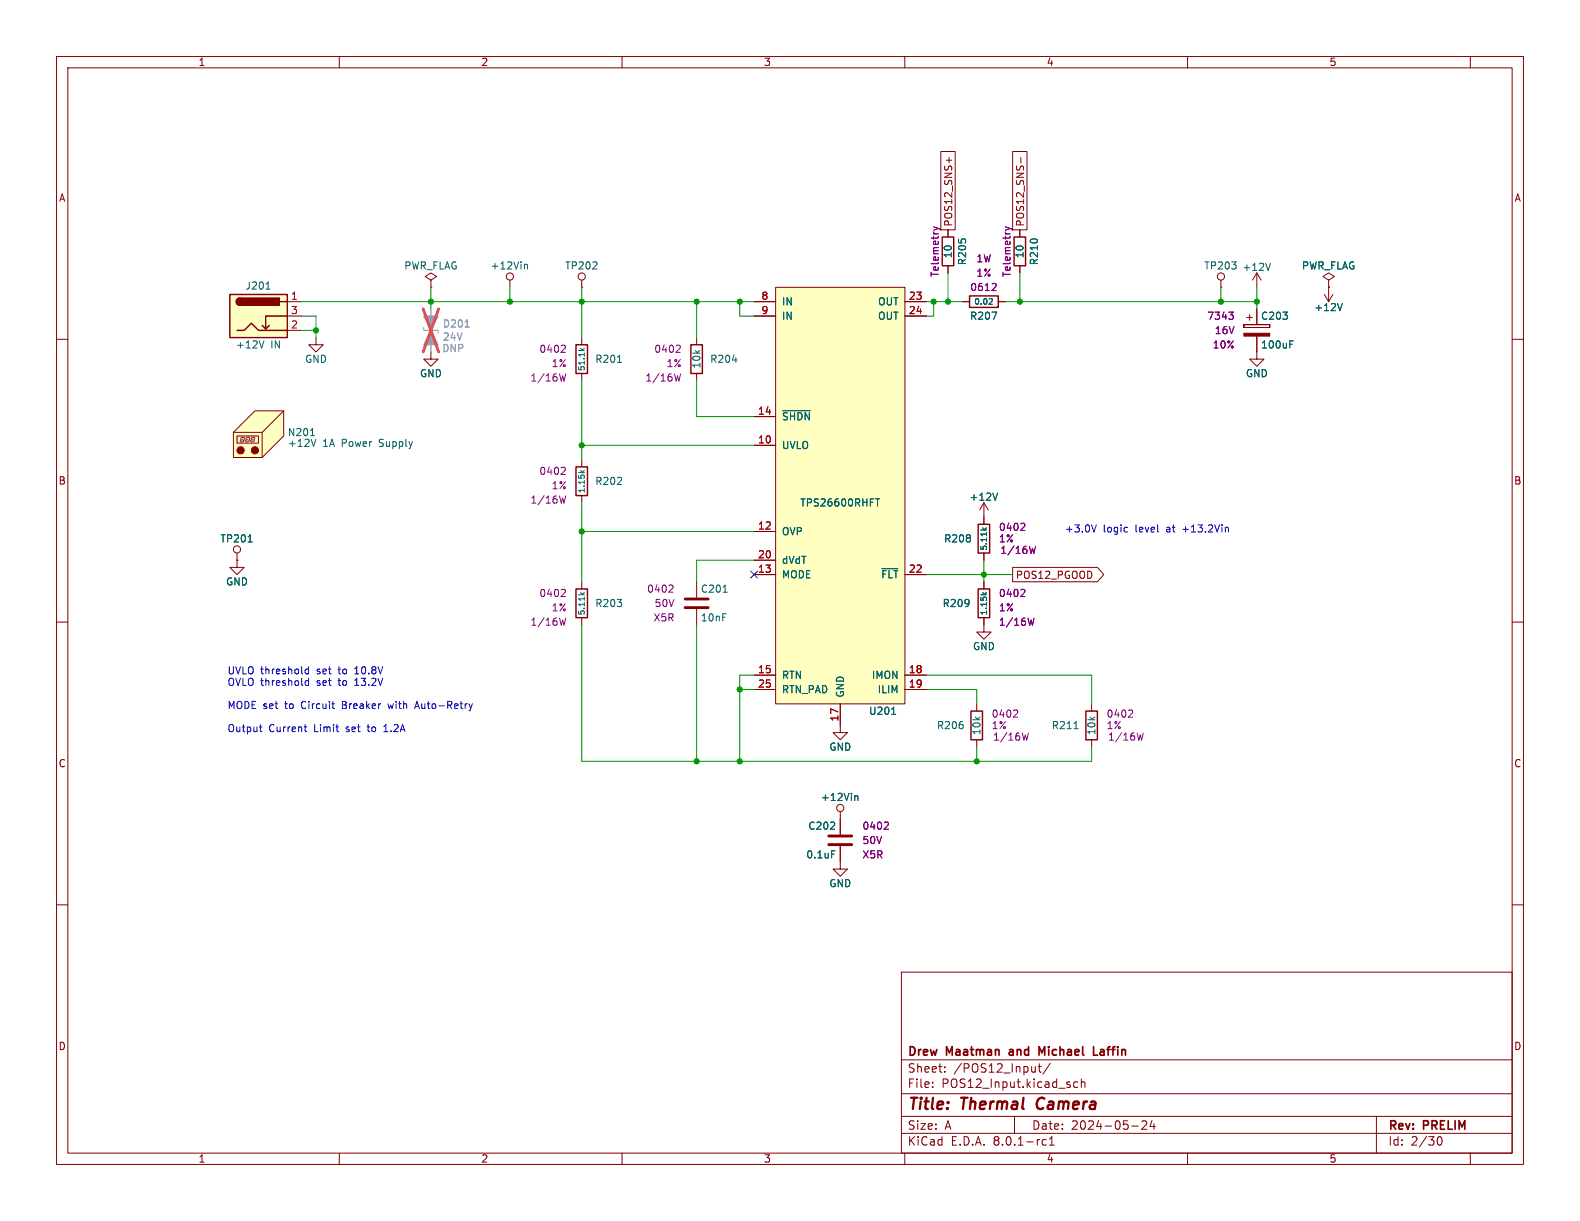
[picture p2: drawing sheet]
<svg xmlns="http://www.w3.org/2000/svg" width="279mm" height="216mm" viewBox="0 0 279 216" stroke-linecap="round" stroke-linejoin="round" font-family="sans-serif">
<g fill="none" stroke="#840000" stroke-width=".18">
<path d="M10 10h259.4v195.9h-259.4zM12 12h255.4v191.9h-255.4zM60 10v2M110 10v2M160 10v2M210 10v2M260 10v2M10 60h2M267.4 60h2M41.9 99.1h.1M41.9 97.8v1.3M102.9 81.3v1.3"/>
<path d="M102.9 87.6v1.3M10 110h2M267.4 110h2M10 160h2M267.4 160h2M159.4 171.9h108v32h-108zM159.4 197.4h108M159.4 193.4h108M159.4 187.4h108M164.9 192.1v.2M164.9 191.4v.1M167.1 189.4v.2"/>
<path d="M167.1 188.7v.1M179.4 197.4v3M183.6 188.6h.5M183.8 188.1v1.3l.3 .2M185.7 188l-1.3 1.9M190.6 191.4l-.5-.1-.2 .3v.4l.1 .2h.6M191.2 191.4l.2-.1 .4 .1 .1 .9M191.2 190.8v1.5M200.1 199.1h1.2M201.9 198.3l.6-.1 .2 .1 .1 .3-.9 1.1h.9M203.7 198.1l-.3 1.1h.9M204.1 198.7v1"/>
<path d="M243.4 197.4v6.5M60 203.9v2M110 203.9v2M159.4 200.4h108M160 203.9v2M185 201.6l-.4-.1-.3 .3v.4l.1 .2h.6M185.6 202.5h.8M185.6 201.4l.4-.4v1.5M210 203.9v2M254.1 201.6l.2-.5 .2-.1a.8 .8 0 0 1 .5 .7 .8 .8 0 0 1-.5 .8l-.2-.2-.2-.4M260 203.9v2"/>
<circle cx="41.9" cy="97.2" r=".63"/>
</g>
<path d="M183.6 194.4a1.27 1.27 0 0 0 0 1.6" fill="none" stroke="#840000" stroke-width=".4"/>
<path d="M178.5 186.1v.4M184.7 185.1l-.5 1-.5-1v1.5M193.4 185.1v1.5h.7M194.7 185.6h-.1M194.7 186a.29 .29 0 0 0-.2 .3 .29 .29 0 0 0 .2 .3" fill="none" stroke="#840000" stroke-width=".3"/>
<path d="M101.9 82.6h2v5h-2z" fill="none" stroke="#840000" stroke-width=".25"/>
<path d="M43.9 95.8h.7M102.7 83.2l.3 .4M103.3 83.2l-.4 .3" fill="none" stroke="#006464" stroke-width=".18"/>
<path d="M99.7 82.6l.3 .3-.1 .3-.7 .7h.8M100 87.7l-.3 1.3-.2-.9-.2 .9" fill="none" stroke="#840084" stroke-width=".18"/>
<path d="M137.2 50.8h22.8v73.7h-22.8z" fill="#ffffc2"/>
<g fill="none" stroke="#840000" stroke-width=".18">
<path d="M133.3 53.3h3.9M133.3 55.9h3.9M137.2 50.8h22.8v73.7h-22.8zM160 53.3h3.8M160 55.9h3.8M133.3 78.7h3.9M133.3 73.7h3.9M133.3 94h3.9M133.3 99.1h3.9M133.3 101.6h3.9M133.3 119.4h3.9M160 101.6h3.8"/>
<path d="M160 119.4h3.8M174 109.2v2.6h1.3l-1.3 1.2-1.3-1.2h1.3M174 102.9v1.2M133.3 121.9h3.9M148.6 124.5v5h1.3l-1.3 1.3-1.3-1.3h1.3M160 121.9h3.8M148.6 149.6v4.1h1.3l-1.3 1.2-1.3-1.2h1.3M148.6 143.5v4.1"/>
<circle cx="148.6" cy="142.9" r=".63"/>
</g>
<path d="M138.4 72.6h4.9M154.8 88.2h.7M155.2 88.2v1.3M155.9 100.6h2.9M173.8 104.8l.4 .4M174.5 104.8l-.4 .3M157.7 126.3h.7M147.1 150.4h.6M151.2 140.7v.8M151.2 140.8l.1-.1 .3 .1 .1 .7" fill="none" stroke="#006464" stroke-width=".18"/>
<path d="M146.6 149.4h4M146.6 147.8h4" fill="none" stroke="#840000" stroke-width=".51"/>
<path d="M181 104.2l.2 .3v.3l-.7 .7h.7M182.9 109.3l-.3 1.3-.3-.9-.2 .9M156.9 145.4l.2 .2-.1 .3-.7 .7h.8" fill="none" stroke="#840084" stroke-width=".18"/>
<path d="M173 104.1h2v5.1h-2z" fill="none" stroke="#840000" stroke-width=".25"/>
<path d="M45.1 72.6h5.1v4.5l-3.8 3.8h-5.1v-4.4z" fill="#ffffc2"/>
<g fill="none" stroke="#840000" stroke-width=".18">
<path d="M76.2 49.5l1-.6-1-.6-1 .6 1 .6v1.3M76.2 50.8h.1M90.2 49.5v1.3M102.9 50.8h.1M102.9 49.5v1.3M102.9 59.7v1.3M123.2 59.7v1.3M167.6 40.6v1.3M167.6 47v1.3M170.2 53.3h1.2M176.5 53.3h1.3M180.3 40.6v1.3"/>
<path d="M180.3 47v1.3M215.9 50.8h.1M215.9 49.5v1.3M220 57.4v.5zM220 57.9h4.5zM220 57.4h4.5zM220.5 56.1h1M221 55.6v1M222.2 59.4v4.1h1.3l-1.3 1.3-1.2-1.3h1.2M222.2 48.3v2.5M222.2 54.6v2.8M222.2 48.3l-.7 1.2"/>
<path d="M222.2 48.3l.8 1.2M224.5 57.4v.5zM234.2 52.1l.7 1.2M234.9 49.5l1.1-.6-1.1-.6-1 .6 1 .6v1.3M234.9 50.8h.1M234.9 50.8v2.5M235.7 52.1l-.8 1.2M41.9 77.1h3.8v1.3h-3.8zM42.5 77.8v.2M42.6 78.1h.3M42.6 77.4v.3M42.7 77.8h.3"/>
<path d="M42.8 77.4h.3M43.1 77.8v.3M43.2 77.4v.3M43.4 77.8v.2M43.5 78.1h.3M43.5 77.4v.3M43.6 77.8h.3M43.7 77.4h.3M44 77.8v.3M44.1 77.4v.3M44.3 77.8v.2M44.4 78.1h.4"/>
<path d="M44.4 77.4v.3M44.5 77.8h.3M44.6 77.4h.3M45 77.8l-.1 .3M45.1 77.4l-.1 .3M45.1 72.6h5.1v4.5l-3.8 3.8h-5.1v-4.4zM46.4 76.5v4.4M50.2 72.6l-3.8 3.9h-5.1M102.9 66v1.3M123.2 66v1.3M41.9 99.1v1.2h1.3l-1.3 1.3-1.3-1.3h1.3M174 88.9v3.8"/>
<path d="M174 97.8v1.3M174 88.9l-.8 1.3M174 88.9l.8 1.3M102.9 102.9v1.2M102.9 109.2v1.3M123.2 102.9v2.8M123.2 107.7v2.8M172.7 124.5v1.2M172.7 130.8v1.3M193 124.5v1.2M193 130.8v1.3"/>
<circle cx="90.2" cy="48.9" r=".63"/>
<circle cx="102.9" cy="48.9" r=".63"/>
<circle cx="215.9" cy="48.9" r=".63"/>
</g>
<g fill="#840000" stroke="#840000" stroke-width=".18">
<path d="M220 58.9h4.5v.5h-4.5z"/>
<circle cx="42.5" cy="79.6" r=".63"/>
<circle cx="45.1" cy="79.6" r=".63"/>
</g>
<g fill="none" stroke="#006464" stroke-width=".18">
<path d="M92.7 46.7v.9M92.7 46.8l.2-.1 .3 .1 .1 .8M175.3 52.8l.2 .2-.1 .2-.5 .6h.6M175.4 55.2h.9l-.6 1.3M224.7 46.6l-.5 1.2M237.4 53.7l-.5 1.2M54.9 77h.7M55.9 77.7l-.5 1.2M102.7 61.6l.3 .4M103.3 61.6l-.4 .3M109.2 64.1h.7M129.5 63.7h.8"/>
<path d="M228.1 60.9h.4M228.1 60.3h.6M173.8 93.3l.4 .4M174.5 93.3l-.4 .3M176.4 87.2l-.4 1.3M102.7 104.8l.3 .4M103.3 104.8l-.4 .3M127.9 104.7h.7M189.9 128.8h.8"/>
</g>
<path d="M121.2 107.4h4M121.2 105.9h4" fill="none" stroke="#840000" stroke-width=".51"/>
<g fill="none" stroke="#840084" stroke-width=".18">
<path d="M165.1 40.1l.8 .3M165.9 40.4l-.8 .3M165.9 40.4l.5 .3M175.9 50.1l.3 .3-.1 .3-.7 .7h.8M177.8 40.1l.8 .3M178.6 40.4l-.8 .3M178.6 40.4l.5 .3M217.3 55.2h.8l-.4 .5M217.8 55.7l.3 .2v.3l-.3 .3M99.7 61l.3 .3-.1 .3-.7 .7h.8M100 66.1l-.3 1.3-.2-.9-.2 .9M120.1 61l.2 .3-.1 .3-.7 .7h.8"/>
<path d="M120.4 66.1l-.3 1.3-.3-.9-.2 .9M181 92.5l.2 .3v.3l-.7 .7h.7M183.1 96.6l-.3 1.3-.2-.9-.3 .9M99.7 104.2l.3 .3-.1 .3-.7 .7h.8M100 109.3l-.3 1.3-.2-.9-.2 .9M118.8 103.4l.2 .3v.3l-.8 .7h.8M179.7 125.5l.3 .3-.1 .3-.7 .7h.8M181.9 129.6l-.3 1.3-.3-.9-.2 .9M200 125.5l.3 .3-.1 .3-.7 .7h.8M202.2 129.6l-.3 1.3-.3-.9-.2 .9"/>
</g>
<path d="M166.6 41.9h2.1v5.1h-2.1zM171.4 52.3h5.1v2.1h-5.1zM179.3 41.9h2.1v5.1h-2.1zM101.9 61h2v5h-2zM122.2 61h2v5h-2zM173 92.7h2v5.1h-2zM101.9 104.1h2v5.1h-2zM171.7 125.7h2v5.1h-2zM192 125.7h2.1v5.1h-2.1z" fill="none" stroke="#840000" stroke-width=".25"/>
<path d="M76.2 54.6v7.6" fill="none" stroke="#a1a1a1" stroke-width=".18"/>
<g fill="#a1a1a1" stroke="#a1a1a1" stroke-width=".2">
<path d="M74.9 55.9h2.6l-1.3 2.5z"/>
<path d="M76.2 58.4l1.3 2.6h-2.6z"/>
</g>
<path d="M74.9 57.9v.5h2.6v.5" fill="none" stroke="#a1a1a1" stroke-width=".2"/>
<path d="M82.2 57.8h.8" fill="none" stroke="#989898" stroke-width=".18"/>
<path d="M74.8 54.6l2.8 7.6M77.6 54.6l-2.8 7.6" fill="none" stroke="#e75356" stroke-width=".46"/>
<path d="M40.6 52.1h10.2v7.6h-10.2z" fill="#ffffc2"/>
<path d="M40.6 52.1h10.2v7.6h-10.2zM41.9 58.4h1.3l1.2-1.2 1.3 1.2h5.1M42.4 52.7a.64 .64 0 0 0-.6 .6 .64 .64 0 0 0 .6 .7M47.6 57.5l-.6 .7M49.5 53.3h1.3M50.8 55.9h-3.8v2.3l-.6-.7" fill="none" stroke="#840000" stroke-width=".25"/>
<g fill="#840000" stroke="#840000" stroke-width=".25">
<path d="M42 52.9l.4-.2v1.3a.63 .63 0 0 1-.6-.4 .63 .63 0 0 1 .2-.7z"/>
<path d="M42.4 52.7h7v1.3h-7z"/>
</g>
<g fill="none" stroke="#840000" stroke-width=".18">
<path d="M166.4 26.8h2.5v13.8h-2.5zM167.8 27.8v1M179.1 26.8h2.5v13.8h-2.5zM180.5 27.8v1M50.8 53.3h2.5M50.8 58.4h2.5M50.8 55.9h2.5M55.9 59.7v1.3h1.2l-1.2 1.2-1.3-1.2h1.3M133.3 53.3h3.9M133.3 55.9h3.9M160 53.3h3.8M160 55.9h3.8"/>
<path d="M167.6 40.6v1.3M167.6 47v1.3M170.2 53.3h1.2M176.5 53.3h1.3M180.3 40.6v1.3M180.3 47v1.3M222.2 54.6v2.8M222.2 59.4v2.8M234.9 50.8h.1M76.2 62.2v1.3h1.3l-1.3 1.3-1.3-1.3h1.3M133.3 78.7h3.9M133.3 73.7h3.9"/>
<path d="M41.9 99.1h.1M133.3 94h3.9M133.3 99.1h3.9M174 91.4v1.3M174 97.8v1.3M133.3 101.6h3.9M133.3 119.4h3.9M160 101.6h3.8M160 119.4h3.8M174 102.9v1.2M174 109.2v1.3M179.1 100.3h15l1.1 1.3-1.1 1.3h-15z"/>
<path d="M133.3 121.9h3.9M148.6 124.5v3.8M160 121.9h3.8M148.6 144.8v2.8M148.6 149.6v2.8"/>
</g>
<g fill="none" stroke="#006464" stroke-width=".18">
<path d="M47.1 51.1h.7M175.3 52.8l.2 .2-.1 .2-.5 .6h.6M175.4 55.2h.9l-.6 1.3M237.4 53.7l-.5 1.2M46.7 60.3l-.4 1.2M138.4 72.6h4.9M228.1 60.9h.4M228.1 60.3h.6M43.9 95.8h.7M154.8 88.2h.7M155.2 88.2v1.3M173.8 93.3l.4 .4"/>
<path d="M174.5 93.3l-.4 .3M176.4 87.2l-.4 1.3M155.9 100.6h2.9M173.8 104.8l.4 .4M174.5 104.8l-.4 .3M157.7 126.3h.7M147.1 150.4h.6M151.2 140.7v.8M151.2 140.8l.1-.1 .3 .1 .1 .7"/>
</g>
<g fill="none" stroke="#0000c2" stroke-width=".18">
<path d="M193.9 92.8l-.4 1.3M199.3 93.2l.1 .1M199.4 94l-.1 .1M217 93.2l.2 .2v.7M54.6 117.9v1.3M54.6 119.9v1.3M54.6 118.4l-.4-.1-.2 .3 .1 .5h.5M62.7 119.2h.8M62.9 118.2l-.2 .1M45.9 128.5h.4M46 128.1v1.1l.3 .2M53.8 128.5h.5"/>
<path d="M54 129.2l.3 .2M54.6 120.4h-.4l-.2 .2 .1 .5h.5M58.7 124.4h.5M59 125.3h.2M62.7 121.2h.8M62.9 120.2l-.2 .1M67.9 129.4h.7M68.1 128.3l-.2 .2M68.6 124.4l.2 .9M73.4 124.9h.6M73.7 124l-.4 1.3M83.5 124.4l-.3 .9"/>
</g>
<g fill="none" stroke="#009600" stroke-width=".18">
<path d="M53.3 53.3h80M53.3 55.9h2.6v3.8M53.3 58.4h2.6M76.2 50.8v3.8M90.2 50.8v2.5M102.9 50.8v8.9M123.2 53.3v6.4M130.8 53.3v2.6h2.5M163.8 53.3h6.4M165.1 53.3v2.6h-1.3M167.6 48.3v5M177.8 53.3h44.4"/>
<path d="M180.3 48.3v5M215.9 50.8v2.5M222.2 50.8v3.8M102.9 78.7h30.4M102.9 67.3v14M123.2 67.3v6.4h10.1M102.9 88.9v14M102.9 94h30.4M133.3 99.1h-10.1v3.8M174 99.1v3.8M102.9 110.5v24.1h90.1v-2.5M123.2 110.5v24.1"/>
<path d="M133.3 119.4h-2.5v15.2M163.8 119.4h29.2v5.1M163.8 101.6h15.3M130.8 121.9h2.5M163.8 121.9h8.9v2.6M172.7 132.1v2.5"/>
</g>
<path d="M132.7 101l1.3 1.2M134 101l-1.3 1.2" fill="none" stroke="#000084" stroke-width=".18"/>
<g fill="none" stroke="#840084" stroke-width=".18">
<path d="M165.1 40.1l.8 .3M165.9 40.4l-.8 .3M165.9 40.4l.5 .3M175.9 50.1l.3 .3-.1 .3-.7 .7h.8M177.8 40.1l.8 .3M178.6 40.4l-.8 .3M178.6 40.4l.5 .3M217.3 55.2h.8l-.4 .5M217.8 55.7l.3 .2v.3l-.3 .3M181 92.5l.2 .3v.3l-.7 .7h.7M183.1 96.6l-.3 1.3-.2-.9-.3 .9M181 104.2l.2 .3v.3l-.7 .7h.7"/>
<path d="M182.9 109.3l-.3 1.3-.3-.9-.2 .9M156.9 145.4l.2 .2-.1 .3-.7 .7h.8"/>
</g>
<path d="M82.2 57.8h.8" fill="none" stroke="#989898" stroke-width=".18"/>
<path d="M76.2 54.6v2.6M76.2 59.7v2.5" fill="none" stroke="#a1a1a1" stroke-width=".18"/>
<path d="M74.8 54.6l2.8 7.6M77.6 54.6l-2.8 7.6" fill="none" stroke="#e75356" stroke-width=".46"/>
<g fill="#009600" stroke="#009600" stroke-width=".18">
<circle cx="172.7" cy="134.6" r=".46"/>
<circle cx="130.8" cy="121.9" r=".46"/>
<circle cx="130.8" cy="53.3" r=".46"/>
<circle cx="123.2" cy="134.6" r=".46"/>
<circle cx="130.8" cy="134.6" r=".46"/>
<circle cx="102.9" cy="94" r=".46"/>
<circle cx="102.9" cy="78.7" r=".46"/>
<circle cx="165.1" cy="53.3" r=".46"/>
<circle cx="215.9" cy="53.3" r=".46"/>
<circle cx="180.3" cy="53.3" r=".46"/>
<circle cx="167.6" cy="53.3" r=".46"/>
<circle cx="222.2" cy="53.3" r=".46"/>
<circle cx="174" cy="101.6" r=".46"/>
<circle cx="90.2" cy="53.3" r=".46"/>
<circle cx="102.9" cy="53.3" r=".46"/>
<circle cx="76.2" cy="53.3" r=".46"/>
<circle cx="123.2" cy="53.3" r=".46"/>
<circle cx="55.9" cy="58.4" r=".46"/>
</g>
<g font-size="2.8" fill="#840000">
<text x="160.4" y="196.8">Title:</text>
<text x="170.1" y="196.8">Thermal</text>
<text x="184.2" y="196.8">Camera</text>
</g>
<g font-size="2.1" fill="#840000">
<text x="160.4" y="189.9">Sheet:</text>
<text x="160.4" y="187.1">Drew</text>
<text x="167.4" y="187.1">Maatman</text>
<text x="168.6" y="189.9">/POS12_Input/</text>
<text x="179.2" y="187.1">and</text>
<text x="185" y="187.1">Michael</text>
<text x="195.2" y="187.1">Laffin</text>
<text x="160.4" y="192.6">File:</text>
<text x="166.5" y="192.6">POS12_Input.kicad_sch</text>
<text x="160.4" y="202.8">KiCad</text>
<text x="160.4" y="200">Size:</text>
<text x="167.1" y="200">A</text>
<text x="168.1" y="202.8">E.D.A.</text>
<text x="175.7" y="202.8">8.0.1-rc1</text>
<text x="182.4" y="200">Date:</text>
<text x="189.4" y="200">2024-05-24</text>
<text x="245.4" y="200.2">Rev:</text>
<text x="245.4" y="202.8">Id:</text>
<text x="249.5" y="202.8">2/30</text>
<text x="251.8" y="200.2">PRELIM</text>
</g>
<g font-size="1.8" fill="#840000">
<text x="35" y="11.9">1</text>
<text x="85" y="11.9">2</text>
<text x="135" y="11.9">3</text>
<text x="185" y="11.9">4</text>
<text x="235" y="11.9">5</text>
<text x="10.3" y="35.9">A</text>
<text x="267.7" y="35.9">A</text>
<text x="168.6" y="40.2" transform="rotate(-90 168.6 40.2)">POS12_SNS+</text>
<text x="181.3" y="40.2" transform="rotate(-90 181.3 40.2)">POS12_SNS-</text>
<text x="10.3" y="85.9">B</text>
<text x="267.7" y="85.9">B</text>
<text x="179.5" y="102.6">POS12_PGOOD</text>
<text x="10.3" y="135.9">C</text>
<text x="267.7" y="135.9">C</text>
<text x="10.3" y="185.9">D</text>
<text x="267.7" y="185.9">D</text>
<text x="35" y="205.8">1</text>
<text x="85" y="205.8">2</text>
<text x="135" y="205.8">3</text>
<text x="185" y="205.8">4</text>
<text x="235" y="205.8">5</text>
</g>
<g font-size="1.8" fill="#006464">
<text x="71.4" y="47.9">PWR_FLAG</text>
<text x="86.7" y="47.9">+12Vin</text>
<text x="99.8" y="47.9">TP202</text>
<text x="168.5" y="45.8" transform="rotate(-90 168.5 45.8)">10</text>
<text x="171" y="47" transform="rotate(-90 171 47)">R205</text>
<text x="181.2" y="45.8" transform="rotate(-90 181.2 45.8)">10</text>
<text x="183.7" y="47" transform="rotate(-90 183.7 47)">R210</text>
<text x="212.9" y="47.9">TP203</text>
<text x="230.1" y="47.9">PWR_FLAG</text>
<text x="43.3" y="51.4">J201</text>
<text x="219.6" y="48.1">+12V</text>
<text x="138.2" y="54.2">IN</text>
<text x="138.2" y="56.7">IN</text>
<text x="155.2" y="54.2">OUT</text>
<text x="155.2" y="56.7">OUT</text>
<text x="171.4" y="56.7">R207</text>
<text x="222.9" y="56.7">C203</text>
<text x="232.3" y="55.2">+12V</text>
<text x="41.6" y="61.8">+12V</text>
<text x="47.9" y="61.8">IN</text>
<text x="53.8" y="64.4">GND</text>
<text x="105.2" y="64.4">R201</text>
<text x="124.1" y="65.3" transform="rotate(-90 124.1 65.3)">10k</text>
<text x="125.5" y="64.4">R204</text>
<text x="222.9" y="61.8">100uF</text>
<text x="74.2" y="66.9">GND</text>
<text x="220.2" y="66.9">GND</text>
<text x="50.8" y="77.3">N201</text>
<text x="138.2" y="74.5">~{SHDN}</text>
<text x="50.8" y="79.2">+12V</text>
<text x="57.1" y="79.2">1A</text>
<text x="60.5" y="79.2">Power</text>
<text x="67.3" y="79.2">Supply</text>
<text x="138.2" y="79.6">UVLO</text>
<text x="105.2" y="86">R202</text>
<text x="141.4" y="89.8">TPS26600RHFT</text>
<text x="171.3" y="88.7">+12V</text>
<text x="138.2" y="94.8">OVP</text>
<text x="38.9" y="96.1">TP201</text>
<text x="138.2" y="99.9">dVdT</text>
<text x="166.8" y="96.1">R208</text>
<text x="39.9" y="103.7">GND</text>
<text x="105.2" y="107.5">R203</text>
<text x="123.8" y="105">C201</text>
<text x="138.2" y="102.5">MODE</text>
<text x="155.7" y="102.5">~{FLT}</text>
<text x="166.6" y="107.5">R209</text>
<text x="123.8" y="110.1">10nF</text>
<text x="172" y="115.2">GND</text>
<text x="138.2" y="120.2">RTN</text>
<text x="138.2" y="122.8">RTN_PAD</text>
<text x="149.5" y="123.4" transform="rotate(-90 149.5 123.4)">GND</text>
<text x="154.1" y="120.2">IMON</text>
<text x="155.1" y="122.8">ILIM</text>
<text x="153.6" y="126.6">U201</text>
<text x="165.6" y="129.1">R206</text>
<text x="173.6" y="130.1" transform="rotate(-90 173.6 130.1)">10k</text>
<text x="185.9" y="129.1">R211</text>
<text x="193.9" y="130.1" transform="rotate(-90 193.9 130.1)">10k</text>
<text x="146.6" y="132.9">GND</text>
<text x="145.1" y="141.8">+12Vin</text>
<text x="142.8" y="146.9">C202</text>
<text x="142.5" y="152">0.1uF</text>
<text x="146.6" y="157.1">GND</text>
</g>
<g font-size="1.8" fill="#840084">
<text x="172.6" y="46.6">1W</text>
<text x="166.2" y="49.1" transform="rotate(-90 166.2 49.1)">Telemetry</text>
<text x="171.5" y="51.7">0612</text>
<text x="172.6" y="49.1">1%</text>
<text x="178.9" y="49.1" transform="rotate(-90 178.9 49.1)">Telemetry</text>
<text x="213.4" y="56.7">7343</text>
<text x="214.7" y="59.3">16V</text>
<text x="95.3" y="62.6">0402</text>
<text x="97.5" y="65.1">1%</text>
<text x="115.6" y="62.6">0402</text>
<text x="117.8" y="65.1">1%</text>
<text x="214.4" y="61.8">10%</text>
<text x="93.7" y="67.7">1/16W</text>
<text x="114" y="67.7">1/16W</text>
<text x="93.7" y="89.3">1/16W</text>
<text x="95.3" y="84.2">0402</text>
<text x="97.5" y="86.7">1%</text>
<text x="176.5" y="94.1">0402</text>
<text x="176.5" y="96.1">1%</text>
<text x="176.8" y="98.1">1/16W</text>
<text x="95.3" y="105.8">0402</text>
<text x="114.3" y="105">0402</text>
<text x="115.7" y="107.5">50V</text>
<text x="176.5" y="105.8">0402</text>
<text x="93.7" y="110.8">1/16W</text>
<text x="97.5" y="108.3">1%</text>
<text x="115.5" y="110.1">X5R</text>
<text x="176.5" y="108.3">1%</text>
<text x="176.5" y="110.8">1/16W</text>
<text x="175.3" y="129.1">1%</text>
<text x="175.3" y="127.1">0402</text>
<text x="175.5" y="131.2">1/16W</text>
<text x="195.6" y="129.1">1%</text>
<text x="195.6" y="127.1">0402</text>
<text x="195.8" y="131.2">1/16W</text>
<text x="152.4" y="146.9">0402</text>
<text x="152.4" y="149.5">50V</text>
<text x="152.4" y="152">X5R</text>
</g>
<g font-size="1.8" fill="#a90000">
<text x="51.4" y="53.1">1</text>
<text x="134.5" y="53.1">8</text>
<text x="160.6" y="53.1">23</text>
<text x="51.4" y="58.2">2</text>
<text x="51.4" y="55.6">3</text>
<text x="134.5" y="55.6">9</text>
<text x="160.6" y="55.6">24</text>
<text x="133.9" y="73.4">14</text>
<text x="133.9" y="78.5">10</text>
<text x="133.9" y="93.7">12</text>
<text x="133.9" y="101.3">13</text>
<text x="133.9" y="98.8">20</text>
<text x="160.6" y="101.3">22</text>
<text x="133.9" y="119.1">15</text>
<text x="160.6" y="119.1">18</text>
<text x="133.9" y="121.7">25</text>
<text x="160.6" y="121.7">19</text>
<text x="148.3" y="127.7" transform="rotate(-90 148.3 127.7)">17</text>
</g>
<text font-size="1.8" fill="#989898" x="78.2" y="58.1">D201</text>
<g font-size="1.8" fill="#a1a1a1">
<text x="78.1" y="62.5">DNP</text>
<text x="78.2" y="60.4">24V</text>
</g>
<g font-size="1.8" fill="#0000c2">
<text x="188.2" y="94.2">+3.0V</text>
<text x="195.1" y="94.2">logic</text>
<text x="200.9" y="94.2">level</text>
<text x="206.5" y="94.2">at</text>
<text x="209.6" y="94.2">+13.2Vin</text>
<text x="40.1" y="119.3">UVLO threshold</text>
<text x="56.1" y="119.3">set</text>
<text x="60.2" y="119.3">to</text>
<text x="63.2" y="119.3">10.8V</text>
<text x="40.1" y="121.4">OVLO threshold</text>
<text x="40.1" y="125.5">MODE set</text>
<text x="50.5" y="125.5">to</text>
<text x="53.6" y="125.5">Circuit</text>
<text x="56.1" y="121.4">set</text>
<text x="60.2" y="121.4">to</text>
<text x="61" y="125.5">Breaker</text>
<text x="63.2" y="121.4">13.2V</text>
<text x="69.3" y="125.5">with</text>
<text x="74.3" y="125.5">Auto-Retry</text>
<text x="40.1" y="129.5">Output</text>
<text x="47.5" y="129.5">Current</text>
<text x="55.7" y="129.5">Limit</text>
<text x="61.5" y="129.5">set</text>
<text x="65.5" y="129.5">to</text>
<text x="68.5" y="129.5">1.2A</text>
</g>
<g font-size="1.4" fill="#006464">
<text x="172.2" y="54.1">0.02</text>
<text x="103.6" y="65.7" transform="rotate(-90 103.6 65.7)">51.1k</text>
<text x="103.6" y="87.3" transform="rotate(-90 103.6 87.3)">1.15k</text>
<text x="174.7" y="97.5" transform="rotate(-90 174.7 97.5)">5.11k</text>
<text x="103.6" y="108.9" transform="rotate(-90 103.6 108.9)">5.11k</text>
<text x="174.7" y="108.9" transform="rotate(-90 174.7 108.9)">1.15k</text>
</g>
</svg>
